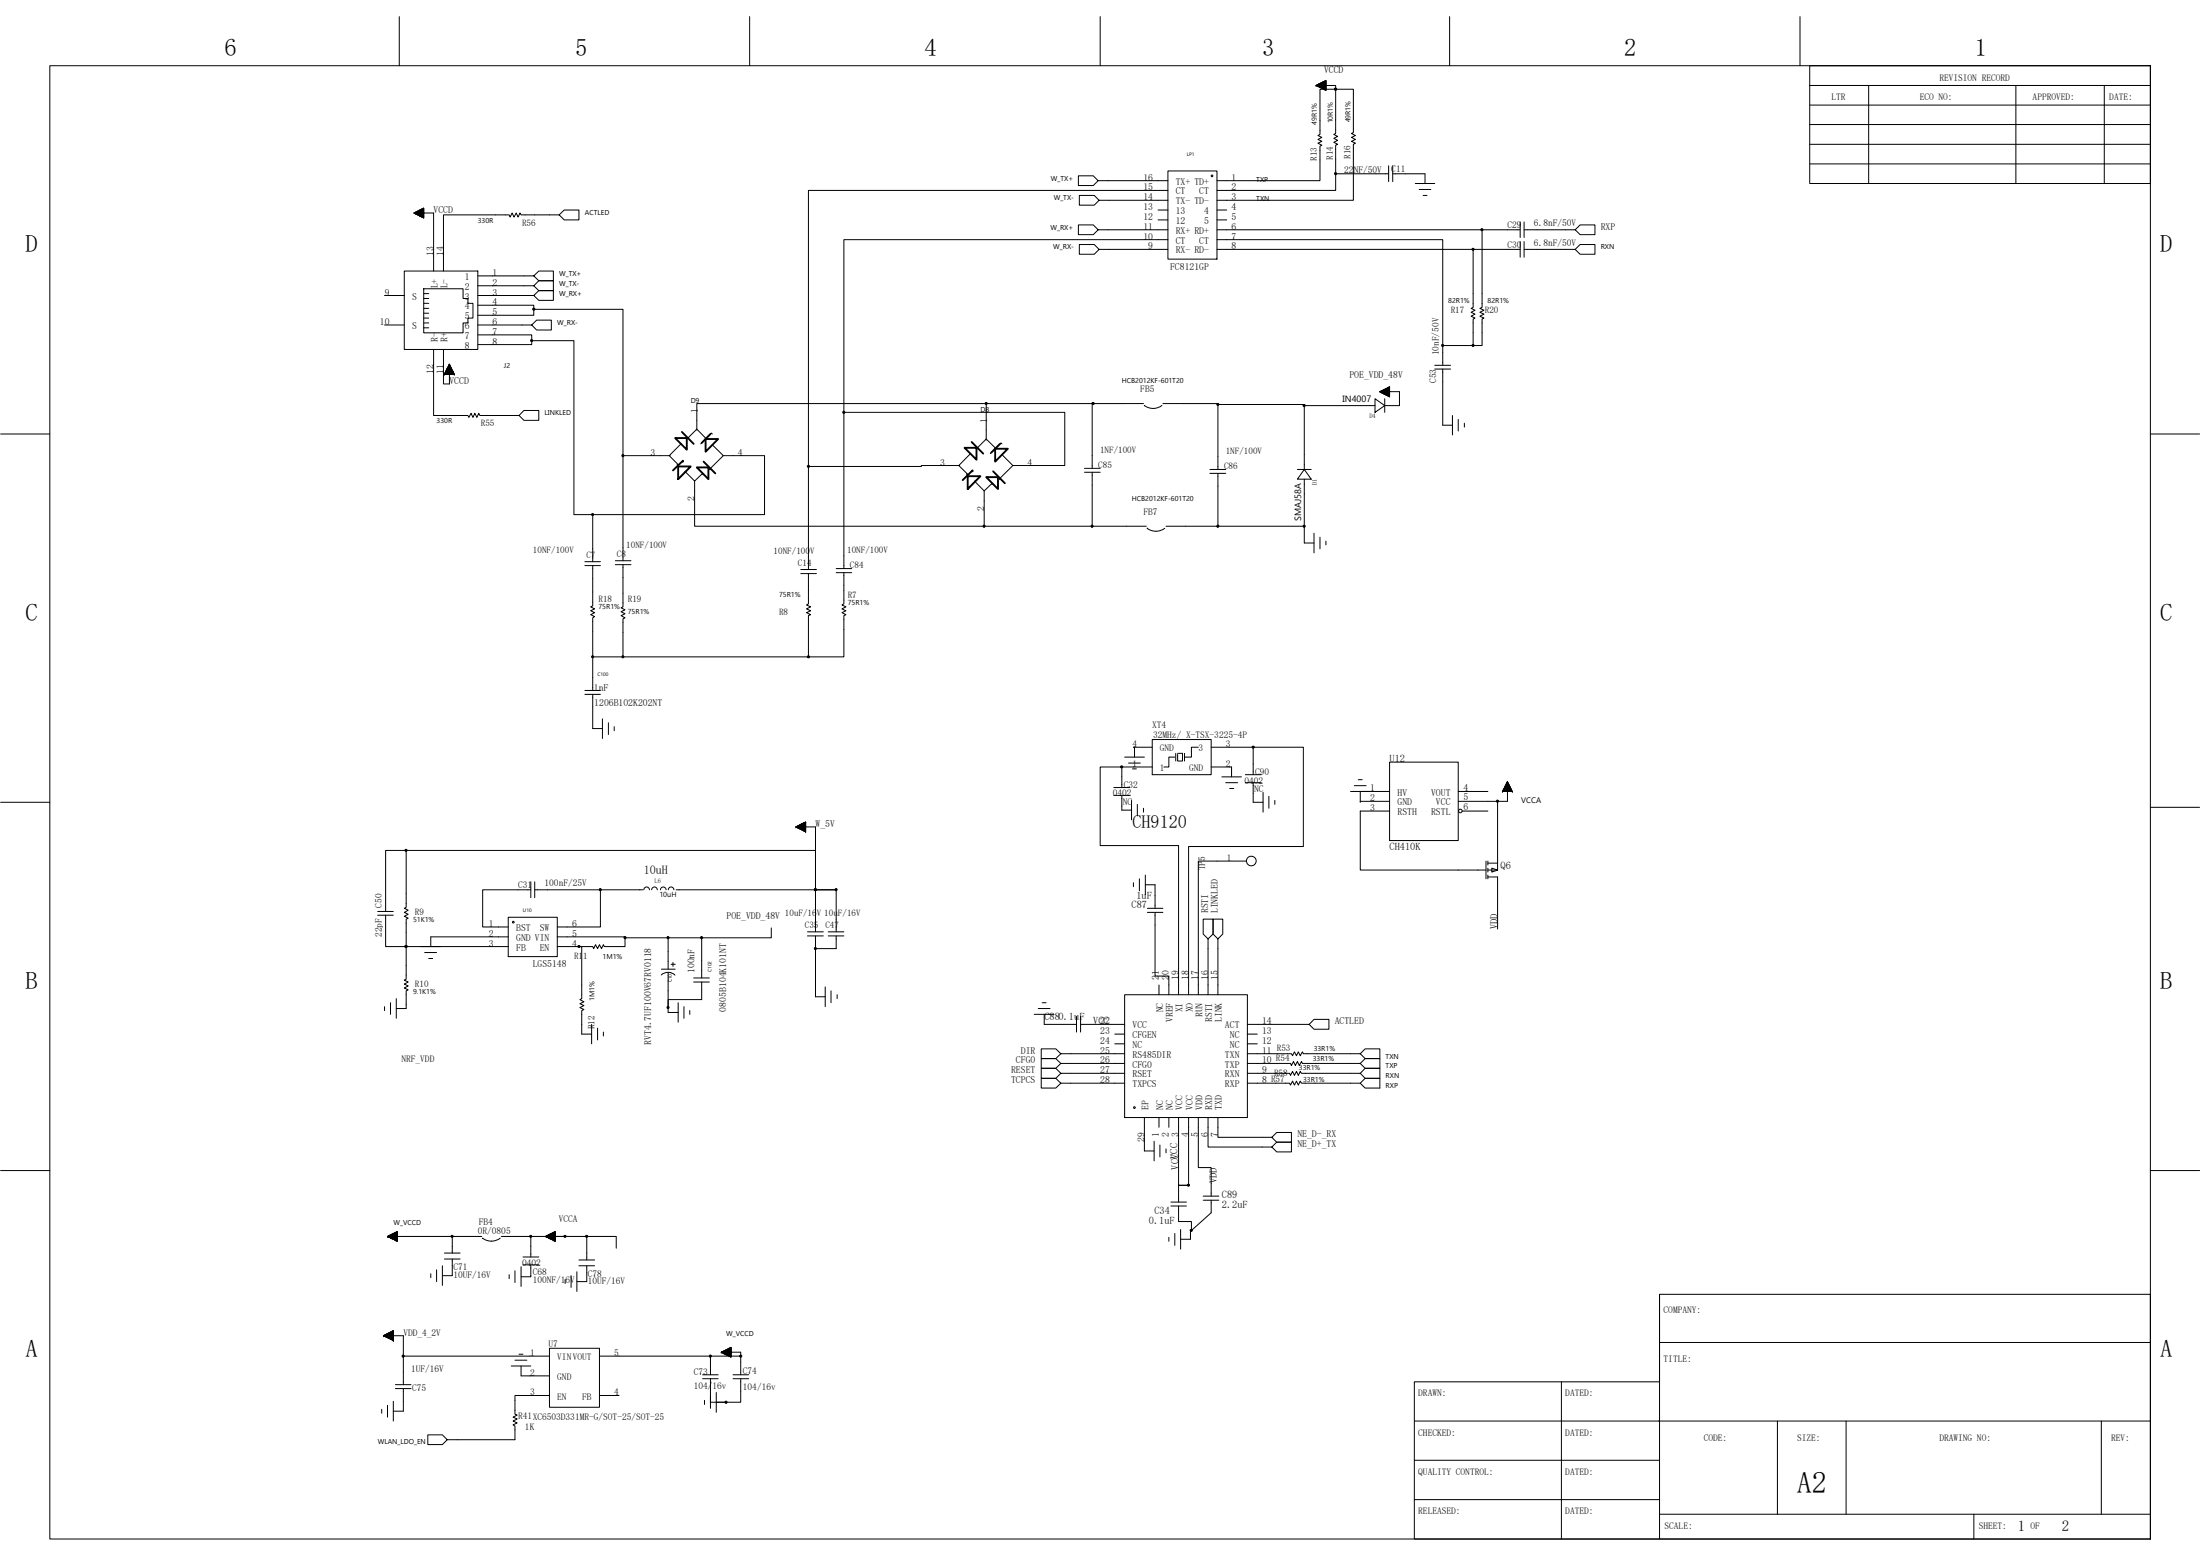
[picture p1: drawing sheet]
<svg xmlns="http://www.w3.org/2000/svg" width="297mm" height="210mm" viewBox="0 0 297 210" stroke-linecap="round" stroke-linejoin="round" font-family="sans-serif">
<g fill="none" stroke="#000" stroke-width=".14">
<path d="M6.7 8.9h283.6v198.8h-283.6zM53.9 2.2v6.7M101.2 2.2v6.7M148.5 2.2v6.7M177.7 11.5l1.3-.6v1.3l-1.3-.7h2.6v6.5l-.2 .1 .5 .3-.5 .3 .5 .2-.5 .3 .5 .3-.3 .1v3.9M177.7 11.5h.1M177.7 11.5h1.3M177.8 11.5v.1M177.8 11.6h1.2M177.8 11.4v.2M177.9 11.4v.3h1.1M178.1 11.3v.4h.9"/>
<path d="M178.2 11.3v.5h.8M178.3 11.2v.6M178.3 11.8h.7M178.4 11.2v.7M178.5 11.1v.8M178.6 11.1v.9M178.6 12h.4M178.7 11v1M178.7 12h.3M178.8 11v1.1M178.8 12.1h.2M178.9 10.9v1.2"/>
<path d="M179 10.9v1.3h-.1M179 10.9v1.3M179 10.9h-.1v1.2M179 11h-.2v1M179 11h-.4v1M179 11.1h-.5v.8h.5M179 11.2h-.6v.7h.6M179 11.2h-.7v.6M179 11.3h-.8v.5M179 11.3h-.9v.4M179 11.3h-1v.4M179 11.4h-1.1v.2"/>
<path d="M179 11.5h-1.2v.1M180.3 12h-2.1v6.1l-.3 .2 .6 .2-.6 .3 .6 .3-.6 .2 .6 .3-.3 .1v4.7h-13.9M180.3 12h2.4v5.9l-.2 .1 .5 .3-.5 .2 .5 .3-.5 .3 .5 .2-.3 .2v7.5h-18.4M180.3 12h.1M195.7 2.2v6.7M243 2.2v6.7M244.3 8.9h46v15.9h-46zM244.3 16.8h46M244.3 11.5h46M244.3 14.2h46M244.3 19.5h46M252.3 11.5v13.3"/>
<path d="M272.2 11.5v13.3M284.1 11.5v13.3M51.9 39.9h2.7M54.6 36.6h9.9v10.6h-9.9zM55.9 28.7v.1h1.3M56 28.7v.1M56 28.9h1.2M56.1 28.7v.2M56.1 28.7h1.1M56.1 28.6v.3M56.2 28.6v.3h1M56.2 28.6h1"/>
<path d="M56.3 28.6v.3M56.3 29h.9M56.3 28.6v.4M56.3 28.6h.9M56.4 28.5v.5M56.4 29h.8M56.5 28.4v.7h.7M56.6 28.4v.7h.6M56.6 28.4h.6M56.7 28.3v.9M56.7 28.3v.9h.5M56.7 28.3h.5"/>
<path d="M56.8 28.3v.9M56.8 28.3v.9h.4M56.9 28.3h.3M56.9 28.2v1.1M57 28.2v1.1M57 28.2v1.1h.2M57.1 28.2h.1M57.1 28.2v1.2M57.1 28.1l.1 1.3M57.2 28.1h.1M57.2 28.1v1.3M57.2 28.7h-1.3l1.3-.6v1.3l-1.3-.7h2.6v7.9"/>
<path d="M57.2 28.7h-1.2v.1M57.2 28.5h-.8v.5M57.2 28.4h-.7l.1 .7M57.2 28.2h-.3v1.1h.3M57.2 39.6h.7M57.2 39h5.3v1.3h.7v.6h.7v2h-.7v.7h-.7v1.3h-5.3zM64.5 37.2h7.6l.6 .7h2v-1.3h-2l-.6 .6M64.5 38.6h7.6l.6 .6h2v-1.3h-2l-.6 .7M64.5 39.9h7.6l.6 .6h2v-1.3h-2l-.6 .7M75.5 29l.7-.7h2v1.4h-2l-.7-.7h-5.1l-.2-.3-.2 .6-.3-.6-.3 .6-.3-.6-.2 .6-.2-.3h-8.8v7.6M156.4 28.3h1.3M156.4 29.7h1.3"/>
<path d="M157.7 23.1h6.6v11.9h-6.6zM157.7 24.4h-9.4l-.7 .6h-2v-1.3h2l.7 .7M157.7 27h-9.3l-.7 .7h-2v-1.3h2l.7 .6M157.7 31h-9.4l-.7 .7h-2v-1.3h2l.7 .6M157.7 33.7h-9.3l-.7 .6h-2v-1.3h2l.7 .7M157.7 25.7h-48.5v37.2M157.7 32.3h-43.8v23.3M163.6 23.7h.1v.1h-.1zM164.3 32.3h30.5v14.3M164.3 28.3h1.3M164.3 29.7h1.3M164.3 33.7h34.6"/>
<path d="M187.5 23.5h-7.2v2.2h-16M187.5 22.4v2.1M188 22.4v2.1M188 23.5h4.4v1.3M191.1 24.8h2.6M191.6 25.6h1.6M192.1 26.4h.6M200.1 31v10.5l-.3 .1 .6 .3-.6 .2 .6 .3-.6 .3 .6 .2-.3 .2v3.5h-5.3M205.2 33.7h-6.3v7.8l-.3 .1 .6 .3-.6 .2 .6 .3-.6 .3 .6 .2-.3 .2v3.5M205.2 31h-40.9M205.2 30v2M205.2 32.6v2.1"/>
<path d="M205.8 30v2M205.8 32.6v2.1M205.8 31h6.9l.6 .7h2v-1.3h-2l-.6 .6M205.8 33.7h6.9l.6 .6h2v-1.3h-2l-.6 .7M244.3 22.1h46M.1 58.6h6.6M51.9 43.9h2.7M57.2 43.6h.7M57.2 44.2h.7M57.2 40.3h.7M57.2 40.9h.7M57.2 41.6h.7"/>
<path d="M57.2 42.3h.7M57.2 42.9h.7M58.5 47.2v8.9h4.7l.1 .2 .3-.5 .3 .5 .2-.5 .3 .5 .2-.5 .2 .3h5.3l.6 .6h2v-1.3h-2l-.6 .7M59.9 47.2v4.6h.8v-2.7l-.7 1.4M60 50.5h.1M60 50.5h1.3M60 50.4h1.3M60.1 50.5v-.1h1.2v.1M60.1 50.3h1.2M60.1 50.5v-.2h1.1v.2M60.1 50.2h1.1M60.2 50.5v-.3h1v.3"/>
<path d="M60.2 50.1h.9M60.2 50v.5M60.2 50.1h.9v.4M60.2 50h.9M60.3 49.9v.6M60.3 50h.8v.5M60.3 49.9h.7M60.3 49.8v.7M60.3 49.9h.7v.6M60.3 49.8h.7M60.4 49.7v.8M60.4 49.7h.6v.8"/>
<path d="M60.4 49.7h.5M60.4 49.6v.9M60.4 49.6h.5v.9M60.4 49.6h.5M60.5 49.5v1M60.5 49.5h.4v1M60.5 49.5h.3M60.6 49.4v1.1M60.6 49.4h.2v1.1M60.6 49.4h.2M60.6 49.3v1.2M60.6 49.3h.1v1.2"/>
<path d="M60.6 49.3h.1M60.6 49.1v1.4M60.6 49.2l.1 1.3M60.7 49.1h.1M60.7 49.1l.6 1.4h-1.3M61.3 50.5h.1M64.5 43.9h7.3l.7 .6h1.9v-1.3h-1.9l-.7 .7M64.5 41.2h7.6v.5M64.5 45.2h7.3v.8M71.8 46v.5h-7.3M71.8 46h5.7v23.4h2.5M72.1 41.7v.8h-7.6"/>
<path d="M72.1 41.7h12v19.8M91.9 59.9l-1.5 1.6 1.2 1.2h-.2M92.9 59.1l1.2-1.2 1.2 1.2M96.2 58.6l-.1-.2-1.5 1.5M113.9 55.6v21.1M113.9 55.6h29.9v7.2h-7M133.2 54.5h-39.1v3.5M133.2 54.5v4.9M135.3 59.9l-.2-.1-1.4 1.4M147.6 54.5v-.2h-.1v8.9M154.4 54.5h-21.2M156.9 54.7a1.98 1.98 0 0 1-2.4 0"/>
<path d="M157 54.5h7.4v.1M164.4 54.6h11.7v.1M164.4 54.6v8.8M176.1 54.7v8.7M185.6 54.7h-9.5M185.6 53.8l1.4 .9-1.4 .9zM186.3 52.8v.1M186.3 52.9h1.3M186.4 52.8v.1M186.4 52.8h1.2M186.4 52.8v.2M186.5 52.8v.2h1.1"/>
<path d="M186.5 52.8h1.1M186.5 52.7v.3M186.6 52.7v.3h1M186.6 52.7h1M186.7 52.7v.4M186.7 52.7v.4h.9M186.7 52.7h.9M186.8 52.6v.5M186.8 52.6v.5h.8M186.8 52.6h.8M186.9 52.6v.6M186.9 53.2h.7"/>
<path d="M187 52.5v.7M187 53.8v1.8M187.1 52.5v.8M187.1 52.5v.8h.5M187.2 52.5h.4M187.2 52.4v.9M187.2 52.4v.9h.4M187.3 52.4h.3M187.3 52.4v1M187.3 52.3v1.1h.3M187.4 52.3h.2M187.4 52.3v1.1"/>
<path d="M187.4 52.3v1.1h.2M187.5 52.3h.1M187.5 52.3v1.2M187.6 52.2v1.3M187.6 52.2h.1M187.6 52.2v1.4M187.6 52.5h-.6v.7h.6M187.6 52.6h-.7v.6M187.6 52.9h-1.3l1.3-.7v1.4l-1.3-.7h2.7v1.8h-2M193.7 49.3h2.2M193.7 49.8h2.2M194.8 46.6v2.7"/>
<path d="M194.8 49.8v7.6h1.3M196.1 56.1v2.6M196.9 56.6v1.6M197.7 57.1v.5M290.3 58.6h6.7M79 75.8h2.1M79 76.3h2.1M80 69.4v6.4M80 76.3v5.5l-.2 .1 .5 .3-.5 .2 .5 .3-.5 .3 .5 .2-.3 .2v5.2M83.1 75.7h2.1M83.1 76.2h2.1M84.1 61.5v14.2"/>
<path d="M84.1 76.2v5.7l-.2 .1 .5 .3-.5 .2 .5 .3-.5 .3 .5 .3-.3 .1v5.1h25.1M90.5 61.5h-6.4M92.5 63.6l1.3 1.3 1.1-1v.1M93.1 63.1l-1.4 1.4M93.8 64.9v6.1h39.1M96.2 60l1.5 1.5-1.9 1.9h.1M97 65.1h.1M97.7 61.5h5.5v7.9h-23.2M108.1 76.9h2.1M108.1 77.4h2.1M109.2 62.9v14M112.9 76.7h2.1"/>
<path d="M112.9 77.3h2.1M113.9 77.3v4.2l-.2 .1 .5 .3-.5 .3 .5 .2-.5 .3 .5 .3-.3 .1v5.5h-4.7v-5.5l.2-.1-.5-.3 .5-.3-.5-.2 .5-.3-.5-.3 .3-.1v-4.1M129.6 62.8h-5.2v.1h-15.2M131 61.2l-1.5 1.6 1.2 1.2h-.2M131.6 64.9l1.3 1.4 1.1-1.1v.1M132.2 64.4l-1.4 1.5M132.9 66.3v4.7M134.4 60.4l-1.2-1.2-1.2 1.2M135.3 61.3l1.5 1.5-1.9 1.9h.1M136.1 66.4h.1M146.4 63.2h2.1M146.4 63.7h2.1"/>
<path d="M147.5 63.7v7.3h-14.6M154.8 71h-7.3M154.9 71.3a1.98 1.98 0 0 0 2.4 0M157.4 71h18.7M163.4 63.9h2.1M163.4 63.4h2.1M164.4 63.9v7.1M175.2 63.4h1.8M176.1 64.7v8.6h1.3M176.1 63.4l.9 1.3h-1.8zM177.4 72v2.6M178.2 72.5v1.6"/>
<path d="M179 73v.5M79 93.7h2.1M79 93.2h2.1M80 93.7v4.6h1.3M81.3 97v2.7M82.1 97.5v1.6M82.9 98.1v.5M84.1 88.6h-4.1v4.6M155.6 99.8h7.9v4.7h-7.9zM.1 108.3h6.6M54.8 114.8h55.3v5.3M71.7 119v2.1"/>
<path d="M72.2 119v2.1M107.5 111.6h.1M107.5 111.6l1.3-.7v1.3l-1.3-.6h2.6v8.5h2.8v5.7M107.5 111.6h1.3M107.6 111.5v.1M107.6 111.7h1.2M107.7 111.5v.2M107.7 111.7h1.1M107.8 111.4v.3M107.8 111.8h1M107.9 111.4v.4M107.9 111.8h.9"/>
<path d="M108 111.3v.5M108 111.9h.8M108.1 111.3v.6M108.1 111.9h.7M108.2 111.2v.8M108.2 112h.6M108.3 111.1v.9M108.3 112h.5M108.4 111.1v1M108.4 112.1h.4M108.5 111.1v1M108.5 112.1h.3"/>
<path d="M108.6 111v1.2M108.6 112.2h.2M108.7 111v1.2M108.8 110.9v1.3M108.8 110.9h.1M108.8 111h-.1v1.2M108.8 111h-.2v1.1M108.8 112.2h.1M108.8 111.1h-.3v1M108.8 111.1h-.5v.9M108.8 111.2h-.6v.8M108.8 111.2h-.7v.7"/>
<path d="M108.8 111.3h-.7v.6M108.8 111.3h-.9v.5M108.8 111.4h-1v.4M108.8 111.5h-1.1v.2M108.8 111.5h-1.2v.2M108.8 111.6h-1.3M150.4 107.3h2.1M150.4 106.3h2.1M151.5 103.5h4.1M151.5 103.5v2.8M151.5 103.5h-3v10.6h10.6v20.1M151.5 107.3v2h1.3"/>
<path d="M151.8 102.2h2.7M152.4 103h1.6M152.8 108v2.6M152.9 103.8h.5M153 100.8h2.6M153 119.1v.6M153.2 100.8v1.4M153.6 108.5v1.6M153.8 118.6v1.6M154.4 109.1v.5M154.6 118.1v2.6M154.6 119.4h1.4v3.2"/>
<path d="M158.6 102.2h-.8v1.3h-.7M158.7 101.7v1M159 101.7h.7v1h-.7v-.9M159.9 101.7v1M161.8 100.8h-.9v1.4h-1M163.5 103.5h2.8v1.3M165 104.8h2.6M165.5 105.6h1.6M166 106.4h.6M168.1 105.6h2.2M168.1 104.5h2.2M168.3 116.2h-6.5v18"/>
<path d="M169.2 100.8h6.8v13.4h-15.5v20M169.2 100.8v3.7M169.2 100.8h-5.7M169.2 105.6v2.7h1.3M170.5 106.9v2.7M171.3 107.5v1.6M172.1 108v.5M182.9 106h1.5M183.4 105.2h.5M183.7 108.1h.1M183.7 106.8v1.3M183.7 108.1h3.9"/>
<path d="M187.6 109.5h-3.9v7.9h16.9M187.6 106.8h-5.3M187.6 102.8h9.3v10.6h-9.3zM196.9 108.1h4M196.9 106.8h4M197.4 109.5h3.5M200.6 116.2v2.4M200.9 116.2v.5M200.9 117.2v.5M200.9 118.1v.5M200.9 118.3h1.3v7.1M200.9 117.4h1.3"/>
<path d="M200.9 116.5h1.3M201.4 117.2l.8 .2-.8 .3zM202.2 108.1v9.3M202.9 106.8h.1M202.9 106.8h1.3M202.9 106.7h1.2M203 106.6v.2M203 106.6h1.1v.2M203 106.6h1.1M203 106.4v.4M203 106.5h1M203.1 106.4h.9"/>
<path d="M203.1 106.4h.9v.4M203.2 106.3h.7v.5M203.2 106.2h.7M203.2 106v.8M203.2 106.1h.6M203.3 106h.5M203.3 105.9v.9M203.3 106h.5v.8M203.3 105.9h.4M203.3 105.8v1M203.4 105.8h.3M203.4 105.7v1.1"/>
<path d="M203.4 105.7h.3M203.5 105.6v1.2M203.5 105.7h.1v1.1M203.5 105.6h.1M203.5 105.5v1.3M203.5 105.6l.1 1.2M203.5 105.5h.1M203.5 105.5l.7 1.3h-1.3l.6-1.3v2.6h-2.6M203.7 105.7v1.1M203.7 105.9v.9M203.8 106.1v.7M203.9 106.2h-.7v.6"/>
<path d="M203.9 106.2v.6M203.9 106.3h-.7v.5M204 106.4h-.9v.4M204 106.5v.3M204.1 106.7h-1.2v.1M204.1 106.7v.1M204.2 106.8h.1M290.3 108.9h6.7M51 123h2.1M51 123.5h2.1M51.9 135.8v.6M52.1 123v-8.2h2.7v7.6l-.2 .2 .5 .2-.5 .3 .5 .3-.5 .3 .5 .2-.3 .1v3.7h-2.7v-4.2"/>
<path d="M52.7 135.3v1.6M53.5 134.8v2.6M56.8 127.7h2.7M57.3 128.5h1.6M57.9 129.3h.5M68.6 127.7h-13.8v4.4l-.2 .2 .5 .2-.5 .3 .5 .3-.5 .2 .5 .3-.3 .1v2.4h-1.3M68.6 126.4h-10.4v1.3M68.6 123.8h6.6v5.3h-6.6zM69.2 124.4h.2v.1h-.2zM71.7 120.1h-6.5v5h3.4M72.2 120.1h14.6M75.2 126.4h9.2v.2h5.8"/>
<path d="M78.2 127.7h.3v7.1l-.2 .1 .5 .3-.5 .2 .5 .3-.5 .3 .5 .2-.3 .2v3.2h1.4M79.9 138.2v2.7M80.7 138.7v1.6M81.1 120.1v5h-5.9M81.5 139.3v.5M84.4 126.6v1.1h-2.8l-.1-.2-.3 .5-.3-.5-.2 .5-.3-.5-.2 .5-.2-.3h-4.8M86.9 120.1a.38 .38 0 0 1 .4-.4 .38 .38 0 0 1 .4 .4M88 120.1a.38 .38 0 0 1 .4-.4 .38 .38 0 0 1 .3 .4M89.2 120.1a.38 .38 0 0 1 .4-.4 .38 .38 0 0 1 .3 .4M89.3 131.6a1.33 1.33 0 0 1 1.8 0M89.3 130.8h1.9M90.2 131.3v5.3h1.4"/>
<path d="M90.2 126.6v4.2M90.2 120.1a.38 .38 0 0 1 .4-.4 .38 .38 0 0 1 .4 .4M90.6 130.1h.6M90.9 129.9v.5M91.3 120.1h18.8M91.6 135.3v2.6M92.3 135.8v1.6M93.1 136.4v.5M93.7 132.5h2.1M93.7 132h2.1M94.7 126.6v5.4M94.7 132.5v2.4h-4.5v1.1"/>
<path d="M104.1 125.2v1.4h-13.9M109 126.3h2.2M109 125.8h2.2M110.1 126.3v1.7M110.1 128h.1M110.1 120.1h.1M111.4 133.2v2.6M111.8 125.8h2.1M111.8 126.3h2.1M112.2 133.7v1.6M112.9 126.3v1.7h-2.8v6.5h1.3M112.9 120.1h-2.8v5.7"/>
<path d="M113 134.2v.6M139.6 136.9h2.7M140.2 136.1h1.6M140.7 135.3h.5M141 136.9v1.3h4.3M145.3 137.2v2.1M145.9 138.2h5.9M145.9 137.2v2.1M150.5 139.6h1.3M151.8 134.2h16.6v16.6h-16.6zM154.9 123.1h2.1M154.9 122.6h2.1"/>
<path d="M156 123.1v8.6h1.8v2.5M156.5 132.9v1.3M163.1 126.7l-.6-.7v-2h1.3v2l-.7 .7v7.5M164.4 126.7l-.6-.7v-2h1.3v2l-.7 .7v7.5M168.4 138.2h8.4l.6 .7h2v-1.3h-2l-.6 .6M168.4 139.6h1.4M.1 158h6.6M150.5 140.9h1.3M151.8 142.2h-8.6l-.6 .7h-2v-1.4h2l.6 .7M151.8 143.5h-8.6l-.6 .7h-2v-1.3h2l.6 .6M151.8 144.8h-8.6l-.6 .7h-2v-1.3h2l.6 .6M151.8 146.2h-8.6l-.6 .6h-2v-1.3h2l.6 .7"/>
<path d="M153.1 149.4h.1v.1h-.1zM154.5 150.8v4.5h1.3M155.8 154v2.7M156.5 150.8v1.3M156.6 154.5v1.6M157.4 155v.6M157.8 150.8v1.3M159.1 150.8v9.2h1.4M160.5 160h-1.4v2.2M160.5 150.8v9.2M161.8 150.8v6.8h1.7v3.8M163.1 150.8v4h8.6l.7 .6h2v-1.3h-2l-.7 .7"/>
<path d="M164.4 150.8v2.7h7.3l.7 .6h2v-1.3h-2l-.7 .7M168.4 142.2h6l.1 .3 .3-.6 .2 .6 .3-.6 .3 .6 .2-.6 .2 .3h7.7l.6-.7h2v1.4h-2l-.6-.7M168.4 143.5h5.8l.2 .3 .2-.5 .3 .5 .3-.5 .2 .5 .3-.5 .1 .2h7.9l.6-.6h2v1.3h-2l-.6-.7M168.4 144.8h5.7l.1 .3 .3-.5 .3 .5 .2-.5 .3 .5 .3-.5 .1 .2h8l.6-.6h2v1.3h-2l-.6-.7M168.4 146.2h5.7l.1 .2 .3-.5 .3 .5 .2-.5 .3 .5 .3-.5 .1 .3h8l.6-.7h2v1.3h-2l-.6-.6M168.4 140.9h1.4M290.3 158h6.7M52.3 166.9h1.3M52.3 166.9h.1M52.3 180v.5h.8M52.4 166.9h1.2M52.4 166.8v.1"/>
<path d="M52.4 179.9v.7M52.5 166.8v.2h1.1M52.5 179.9v.7M52.6 167h1M52.6 166.7v.3M52.6 179.8v.9M52.7 167.1h.9M52.7 166.7v.3M52.7 179.8v.9M52.8 166.6v.5M52.8 167.1h.8M52.8 179.7v1.1"/>
<path d="M52.9 166.6v.5M52.9 167.2h.7M53 179.7v1.1M53 166.5v.7M53 167.2h.6M53.1 179.6v1.3M53.1 166.5v.7M53.1 179.9h-.7v.6M53.1 179.9h-.6v.7h.6M53.1 179.8h-.5v.8M53.1 179.8h-.4v.9h.4M53.1 179.7h-.3v1"/>
<path d="M53.1 179.7h-.2v1.1M53.1 179.6h-.1v1.2M53.1 179.6h.1M53.2 166.4v.9M53.3 166.3v1M53.4 166.3v1.1M53.5 167.4h.1M53.5 166.2v1.3M53.6 167.5h.1M53.6 167.5v-1.3v1.3M53.6 166.8h-1.2v.1M53.6 166.7h-1.1v.3"/>
<path d="M53.6 166.7h-1v.3M53.6 166.6h-.9v.5M53.6 166.6h-.8v.5M53.6 166.5h-.6v.7M53.6 166.5h-.5v.7M53.6 166.4h-.5v.9h.5M53.6 166.4h-.3v.9h.3M53.6 166.3h-.2v1.1h.2M53.6 166.3h-.1v1.1M58.2 171.9v.5M58.9 171.4v1.6M59.7 170.8v2.7"/>
<path d="M60 169.1h2.1M60 169.9h2.1M61.1 166.9h-8.8l1.3 .6v-1.3l-1.3 .7M61.1 169.9v2.2h-1.4M65 166.9h-3.9v2.2M65.2 167.1h-.1a1.98 1.98 0 0 0 2.4 0M67.7 166.9h4v2.7M68.7 172v.6M69.5 171.5v1.6M70.4 170.9v2.7M70.6 170.7h2.1M70.6 169.6h2.1"/>
<path d="M71.7 166.9h4.6M71.7 170.7v1.6h-1.3M73.7 166.9l1.3-.7v1.3l-1.3-.6h2.6M73.7 166.8v.1M73.7 166.9h1.3M73.8 166.8h1.2M73.8 166.8v.1M73.8 166.7v.3h1.2M73.8 166.7h1.2M73.9 166.7v.3M73.9 167h1.1M74 166.7v.3"/>
<path d="M74 166.7h1M74 167.1h1M74.1 166.6v.5M74.2 166.6l-.1 .5h.9M74.2 166.6h.8M74.2 166.6v.5M74.2 167.2h.8M74.3 166.5v.7M74.3 166.5h.7M74.4 166.5v.7h.6M74.4 166.5h.6M74.4 166.5v.7"/>
<path d="M74.5 166.4v.9h.5M74.5 166.4h.5M74.5 166.4v.9M74.7 166.3v1M74.7 166.3v1.1M74.8 166.3v1.1h.2M74.8 166.3h.2M74.8 166.2v1.3M74.9 166.2l.1 1.3M75 166.6h-.9v.5M75 166.4h-.4v.9h.4M75 166.3h-.3v1.1h.3"/>
<path d="M75 166.2l-.1 1.3M76.3 172.7v.5M76.3 166.9h2.9M77.1 172.1v1.6M77.9 171.6v2.7M78.2 170h2.1M78.2 170.8h2.1M79.2 166.9h4v1.5M79.2 166.9v3.1M79.2 170.8v2.2h-1.3M157.8 167v.5M158.1 162.8h2.1"/>
<path d="M158.1 162.2h2.1M158.6 166.5v1.6M159.1 162.8v2h1.8v1.3M159.4 165.9v2.7M160.9 166.1h-.2v1.1h-1.3M162.5 162h2.1M162.5 161.4h2.1M163.5 162v1.7l-2.6 2.4M224.1 174.7v33M51.5 190.2v.5M51.8 180.3h1.3M51.8 180.3l1.3-.7v1.3l-1.3-.6h2.7v2.7h19.7"/>
<path d="M51.8 180.3h.1M51.9 180.3h1.2M51.9 180.2v.1M52 180.4h1.1M52 180.1v.2M52.1 180.1v.3h1M52.2 180v.5h.9M52.3 189.7v1.5M52.6 180.6h.5M52.8 180.7h.3M52.9 180.8h.2M53 180.8h.1"/>
<path d="M53.1 180.2l-1.3 .1M53.1 180.1h-1.2v.2M53.1 180.1h-1v.3M53.1 180h-.9v.4M53.1 180h-.8v.5M53.1 180.9h.1M53.1 189.1v2.7M53.4 186.9h2.1M53.4 187.4h2.1M54.5 183v3.9M54.5 187.4v3h-1.4M69 184.3h2.7"/>
<path d="M69.5 183.6h1.6M70.1 182.8h.5M70.4 184.3v1.4h3.8M74.2 188.3h-4.7v2.5l.3 .2-.5 .2 .5 .3-.5 .3 .5 .2-.5 .3 .2 .1v1.9h-9.1l-.7 .6h-1.9v-1.3h1.9l.7 .7M74.2 181.9h6.7v8h-6.7zM80.9 183h15M80.9 188.3h2.7M94.9 185.5h2.1M94.9 186.1h2.1M95.1 189v.5M95.9 188.4v1.7M95.9 186.1v3.1h4.1v-3.1"/>
<path d="M96.7 189.2h1.3M96.7 187.9v2.7M97.4 182.5l1.3-.7v1.3l-1.3-.6h2.6v3M97.4 182.5h.1M97.4 182.5h1.3M97.5 182.4v.2h1.2M97.7 182.4v.2M97.7 182.7h1M97.7 182.3v.4M97.7 182.3h1M97.8 182.3v.4M97.8 182.7h.9"/>
<path d="M97.9 182.2v.6h.8M98 182.2v.6M98 182.8h.7M98 189.2h.1M98.1 182.2v.6M98.2 182.1v.8M98.2 182.9h.5M98.3 182.1v.8M98.4 182v1M98.5 181.9v1.1M98.5 183.1h.2M98.6 181.9v1.2"/>
<path d="M98.7 183.1v-1.3v1.3h-.1M98.7 181.9h-.2v1.2M98.7 181.9h-.3v1.1h.3M98.7 182h-.4v1h.4M98.7 182.1h-.5v.8M98.7 182.1h-.6v.8h.6M98.7 182.2h-.7v.6M98.7 182.2h-.8v.6M98.7 182.3h-.9v.4M98.7 182.4h-1.1v.2M98.7 182.4h-1.2v.1M99 185.5h2.1"/>
<path d="M99 186.1h2.1M100 183h-4.1v2.5M191 186.5h33.1v-11.8h66.2v33h-99.3zM191 197.1h33.1M191 191.8h99.3M210.8 186.5v21.2M224.1 181.2h66.2M240 191.8v12.5M249.3 191.8v12.5M283.7 191.8v12.5M191 202.4h33.1M224.1 204.3h66.2"/>
<path d="M266.5 204.3v3.4"/>
<circle cx="169" cy="116.2" r=".65"/>
<circle cx="197.2" cy="109.4" r=".24"/>
</g>
<g fill="none" stroke="#000" stroke-width=".25">
<path d="M92.1 58.3l1.6 1.6M92.7 59.1v1.6l-1.5-1.6h1.7M95.3 59.2h1.7l-1.7 1.8zM95.9 58.6l-1.2 1.2M131.2 59.6l1.6 1.6M135 59.9l-1.2 1.2M91.6 62.9h1.7l-1.7 1.8zM92.2 62.3v-.1l-1.3 1.3M95 62.3l1.6 1.6M95.5 63.1h-1.4l1.5 1.6v-1.5M130.7 64.3h1.7l-1.7 1.7zM131.3 63.6v-.1l-1.3 1.3"/>
<path d="M131.8 60.4v1.6l-1.6-1.6h1.8M134.1 63.6l1.6 1.6M134.4 60.6h1.7l-1.7 1.7zM134.6 64.4h-1.4l1.5 1.6v-1.5"/>
</g>
<g fill="#000" stroke="#000" stroke-width=".14">
<path d="M180.2 11.9h.2v.2h-.2z" fill-rule="evenodd"/>
<path d="M180.2 11.9h.2v.2h-.2z" fill-rule="evenodd"/>
<path d="M180.2 23.3h.2v.2h-.2z" fill-rule="evenodd"/>
<path d="M198.8 33.5h.2v.2h-.2z" fill-rule="evenodd"/>
<path d="M200 30.9h.2v.2h-.2z" fill-rule="evenodd"/>
<path d="M71.7 45.9h.2v.2h-.2z" fill-rule="evenodd"/>
<path d="M113.8 55.5h.2v.2h-.2z" fill-rule="evenodd"/>
<path d="M133.1 54.3h.2v.2h-.2z" fill-rule="evenodd"/>
<path d="M147.5 54.3h.2v.2h-.2z" fill-rule="evenodd"/>
<path d="M164.3 54.5h.2v.2h-.2z" fill-rule="evenodd"/>
<path d="M176 54.6h.2v.2h-.2z" fill-rule="evenodd"/>
<path d="M194.7 46.5h.2v.2h-.2z" fill-rule="evenodd"/>
<path d="M198.8 46.5h.2v.2h-.2z" fill-rule="evenodd"/>
<path d="M79.9 69.3h.2v.2h-.2z" fill-rule="evenodd"/>
<path d="M84 61.4h.2v.2h-.2z" fill-rule="evenodd"/>
<path d="M109 62.8h.3v.2h-.3z" fill-rule="evenodd"/>
<path d="M132.8 70.9h.2v.2h-.2z" fill-rule="evenodd"/>
<path d="M147.3 70.9h.2v.2h-.2z" fill-rule="evenodd"/>
<path d="M164.3 70.9h.2v.2h-.2z" fill-rule="evenodd"/>
<path d="M79.9 88.5h.2v.2h-.2z" fill-rule="evenodd"/>
<path d="M84 88.5h.2v.2h-.2z" fill-rule="evenodd"/>
<path d="M109 88.5h.3v.2h-.3z" fill-rule="evenodd"/>
<path d="M54.7 114.6h.2v.3h-.2z" fill-rule="evenodd"/>
<path d="M151.3 103.4h.2v.2h-.2z" fill-rule="evenodd"/>
<path d="M169.1 100.7h.2v.2h-.2z" fill-rule="evenodd"/>
<path d="M202.1 108h.2v.2h-.2z" fill-rule="evenodd"/>
<path d="M54.7 127.6h.2v.2h-.2z" fill-rule="evenodd"/>
<path d="M54.7 127.6h.2v.2h-.2z" fill-rule="evenodd"/>
<path d="M78.1 127.6h.2v.2h-.2z" fill-rule="evenodd"/>
<path d="M80.9 120h.2v.2h-.2z" fill-rule="evenodd"/>
<path d="M90.1 126.4h.2v.2h-.2z" fill-rule="evenodd"/>
<path d="M90.1 135.9h.2v.2h-.2z" fill-rule="evenodd"/>
<path d="M94.6 126.4h.2v.2h-.2z" fill-rule="evenodd"/>
<path d="M110 120h.2v.2h-.2z" fill-rule="evenodd"/>
<path d="M110 127.9h.2v.2h-.2z" fill-rule="evenodd"/>
<path d="M110 120h.2v.2h-.2z" fill-rule="evenodd"/>
<path d="M112.8 120h.2v.2h-.2z" fill-rule="evenodd"/>
<path d="M160.4 159.8h.2v.2h-.2z" fill-rule="evenodd"/>
<path d="M60.9 166.7h.2v.2h-.2z" fill-rule="evenodd"/>
<path d="M71.6 166.7h.2v.2h-.2z" fill-rule="evenodd"/>
<path d="M76.2 166.7h.2v.2h-.2z" fill-rule="evenodd"/>
<path d="M79.1 166.7h.2v.2h-.2z" fill-rule="evenodd"/>
<path d="M160.7 165.9h.2v.2h-.2z" fill-rule="evenodd"/>
<path d="M95.8 182.9h.2v.2h-.2z" fill-rule="evenodd"/>
<path d="M97.9 189.1h.2v.2h-.2z" fill-rule="evenodd"/>
<circle cx="72.1" cy="41.7" r=".15"/>
<circle cx="176.1" cy="71" r=".15"/>
<circle cx="84.4" cy="126.5" r=".15"/>
<circle cx="54.4" cy="183" r=".15"/>
<circle cx="100" cy="183" r=".15"/>
</g>
<text font-size="4" x="242.6" y="201.5">A2</text>
<g font-size="3.3">
<text x="30.3" y="7.5">6</text>
<text x="77.6" y="7.5">5</text>
<text x="124.8" y="7.5">4</text>
<text x="170.4" y="7.5">3</text>
<text x="219.3" y="7.5">2</text>
<text x="266.6" y="7.5">1</text>
<text x="3.4" y="34.1">D</text>
<text x="291.7" y="34.1">D</text>
<text x="3.4" y="83.8">C</text>
<text x="291.7" y="83.8">C</text>
<text x="3.4" y="133.5">B</text>
<text x="291.7" y="133.5">B</text>
<text x="3.4" y="183.1">A</text>
<text x="291.7" y="183.1">A</text>
</g>
<text font-size="2.5" x="152.9" y="111.7">CH9120</text>
<g font-size="2">
<text x="272.4" y="206.5">1</text>
<text x="278.4" y="206.5">2</text>
</g>
<text font-size="1.6" x="86.9" y="117.9">10uH</text>
<g font-size="1.4">
<text x="187.6" y="102.8">U12</text>
<text x="187.6" y="114.8">CH410K</text>
<text x="202.6" y="117.3">Q6</text>
<text x="152.8" y="122.6">C87</text>
<text x="153.4" y="121.3">1uF</text>
<text x="202.2" y="125.4" transform="rotate(-90 202.2 125.4)">VDD</text>
<text x="141" y="137.7">C880.1uF</text>
<text x="147.6" y="138.2">VCC</text>
<text x="159" y="156.4" transform="rotate(-90 159 156.4)">VCC 3</text>
<text x="159.1" y="157.8" transform="rotate(-90 159.1 157.8)">VCC</text>
<text x="164.3" y="159.7" transform="rotate(-90 164.3 159.7)">VDD</text>
<text x="165" y="161.7">C89</text>
<text x="155.1" y="165.1">0.1uF</text>
<text x="155.9" y="163.8">C34</text>
<text x="165" y="163">2.2uF</text>
</g>
<g font-size="1.3">
<text x="178.8" y="9.8">VCCD</text>
<text x="261.8" y="10.9">REVISION RECORD</text>
<text x="247.3" y="13.5">LTR</text>
<text x="259.2" y="13.5">ECO NO:</text>
<text x="274.4" y="13.5">APPROVED:</text>
<text x="284.8" y="13.5">DATE:</text>
<text x="181.5" y="23.3">22NF/50V</text>
<text x="187.9" y="23.2">C11</text>
<text x="58.5" y="28.7">VCCD</text>
<text x="154.4" y="24.4">16</text>
<text x="154.4" y="25.7">15</text>
<text x="154.4" y="27">14</text>
<text x="154.4" y="28.3">13</text>
<text x="154.4" y="29.7">12</text>
<text x="158.7" y="24.9">TX+ TD+</text>
<text x="158.7" y="26.2">CT</text>
<text x="158.7" y="27.6">TX- TD-</text>
<text x="158.7" y="28.9">13</text>
<text x="161.9" y="26.2">CT</text>
<text x="162.6" y="28.9">4</text>
<text x="166.3" y="29.7">5</text>
<text x="166.3" y="28.3">4</text>
<text x="166.3" y="27">3</text>
<text x="166.3" y="25.7">2</text>
<text x="166.3" y="24.4">1</text>
<text x="58.5" y="34.6" transform="rotate(-90 58.5 34.6)">13</text>
<text x="59.9" y="34.6" transform="rotate(-90 59.9 34.6)">14</text>
<text x="154.4" y="31">11</text>
<text x="154.4" y="32.3">10</text>
<text x="155" y="33.7">9</text>
<text x="158.7" y="30.2">12</text>
<text x="158.7" y="31.6">RX+ RD+</text>
<text x="158.7" y="32.9">CT</text>
<text x="158.7" y="34.2">RX- RD-</text>
<text x="161.9" y="32.9">CT</text>
<text x="162.6" y="30.2">5</text>
<text x="166.3" y="33.7">8</text>
<text x="166.3" y="32.3">7</text>
<text x="166.3" y="31">6</text>
<text x="203.5" y="30.8">C29</text>
<text x="203.5" y="33.4">C30</text>
<text x="207.1" y="30.5">6.8nF/50V</text>
<text x="207.1" y="33.1">6.8nF/50V</text>
<text x="216.1" y="31">RXP</text>
<text x="51.9" y="39.9">9</text>
<text x="55.6" y="40.4">S</text>
<text x="59.1" y="38.9" transform="rotate(-90 59.1 38.9)">L+</text>
<text x="60.4" y="38.9" transform="rotate(-90 60.4 38.9)">L-</text>
<text x="62.8" y="37.8">1</text>
<text x="62.8" y="39.1">2</text>
<text x="62.8" y="40.4">3</text>
<text x="62.8" y="41.7">4</text>
<text x="66.5" y="37.2">1</text>
<text x="66.5" y="38.6">2</text>
<text x="66.5" y="39.9">3</text>
<text x="66.5" y="41.2">4</text>
<text x="158" y="36.4">FC8121GP</text>
<text x="51.3" y="43.9">10</text>
<text x="55.6" y="44.4">S</text>
<text x="59.1" y="46.1" transform="rotate(-90 59.1 46.1)">R-</text>
<text x="60.4" y="46.1" transform="rotate(-90 60.4 46.1)">R+</text>
<text x="62.8" y="43.1">5</text>
<text x="62.8" y="44.4">6</text>
<text x="62.8" y="45.7">7</text>
<text x="62.8" y="47.1">8</text>
<text x="66.5" y="42.5">5</text>
<text x="66.5" y="43.9">6</text>
<text x="66.5" y="45.2">7</text>
<text x="66.5" y="46.5">8</text>
<text x="194.3" y="48" transform="rotate(-90 194.3 48)">10nF/50V</text>
<text x="58.5" y="50.5" transform="rotate(-90 58.5 50.5)">12</text>
<text x="59.9" y="50.5" transform="rotate(-90 59.9 50.5)">11</text>
<text x="60.7" y="51.8">VCCD</text>
<text x="154" y="52.9">FB5</text>
<text x="182.2" y="51">POE_VDD_48V</text>
<text x="193.9" y="51.7" transform="rotate(-90 193.9 51.7)">C53</text>
<text x="94.2" y="55.8" transform="rotate(-90 94.2 55.8)">1</text>
<text x="133.3" y="57.1" transform="rotate(-90 133.3 57.1)">1</text>
<text x="87.8" y="61.5">3</text>
<text x="99.6" y="61.5">4</text>
<text x="127" y="62.8">3</text>
<text x="138.7" y="62.8">4</text>
<text x="93.8" y="67.6" transform="rotate(-90 93.8 67.6)">2</text>
<text x="132.9" y="68.9" transform="rotate(-90 132.9 68.9)">2</text>
<text x="154.4" y="69.4">FB7</text>
<text x="80.2" y="93.2">1nF</text>
<text x="80.2" y="95.2">1206B102K202NT</text>
<text x="152.9" y="100.8">4</text>
<text x="155.6" y="98.2">XT4</text>
<text x="155.7" y="99.7">32MHz/ X-TSX-3225-4P</text>
<text x="156.6" y="101.4">GND</text>
<text x="161.8" y="101.4">3</text>
<text x="165.5" y="100.8">3</text>
<text x="150.3" y="107.5">0402</text>
<text x="151.7" y="106.3">C32</text>
<text x="152.9" y="103.5">1</text>
<text x="156.6" y="104.1">1</text>
<text x="160.5" y="104.1">GND</text>
<text x="165.5" y="103.5">2</text>
<text x="168" y="105.7">0402</text>
<text x="169.3" y="106.9">NC</text>
<text x="169.5" y="104.5">C90</text>
<text x="185" y="106.8">1</text>
<text x="188.7" y="107.4">HV</text>
<text x="193.2" y="107.4">VOUT</text>
<text x="197.6" y="106.7">4</text>
<text x="110.1" y="111.6">W_5V</text>
<text x="151.6" y="108.7">NC</text>
<text x="185" y="109.5">3</text>
<text x="185" y="108.1">2</text>
<text x="188.7" y="110">RSTH</text>
<text x="188.7" y="108.7">GND</text>
<text x="193.2" y="110">RSTL</text>
<text x="193.9" y="108.7">VCC</text>
<text x="197.6" y="108">5</text>
<text x="197.6" y="109.3">6</text>
<text x="70" y="119.8">C31</text>
<text x="73.5" y="119.6">100nF/25V</text>
<text x="162.7" y="117.5" transform="rotate(-90 162.7 117.5)">TP5</text>
<text x="165.6" y="116.2">1</text>
<text x="51.6" y="122.5" transform="rotate(-90 51.6 122.5)">C50</text>
<text x="66" y="125.1">1</text>
<text x="69.7" y="125.6">BST</text>
<text x="72.9" y="125.6">SW</text>
<text x="77.2" y="125.1">6</text>
<text x="98.1" y="124">POE_VDD_48V</text>
<text x="163.1" y="123.3" transform="rotate(-90 163.1 123.3)">RSTI</text>
<text x="164.4" y="123.3" transform="rotate(-90 164.4 123.3)">LINKLED</text>
<text x="51.6" y="126.4" transform="rotate(-90 51.6 126.4)">22pF</text>
<text x="66" y="126.4">2</text>
<text x="66" y="127.7">3</text>
<text x="69.7" y="127">GND VIN</text>
<text x="69.7" y="128.3">FB</text>
<text x="71.9" y="130.5">LGS5148</text>
<text x="72.9" y="128.3">EN</text>
<text x="77.2" y="127.7">4</text>
<text x="77.2" y="126.4">5</text>
<text x="93.8" y="131.3" transform="rotate(-90 93.8 131.3)">100nF</text>
<text x="98" y="136.5" transform="rotate(-90 98 136.5)">0805B104K101NT</text>
<text x="156.5" y="132.3" transform="rotate(-90 156.5 132.3)">21</text>
<text x="157" y="136.6" transform="rotate(-90 157 136.6)">NC</text>
<text x="157.8" y="132.3" transform="rotate(-90 157.8 132.3)">20</text>
<text x="158.4" y="137.9" transform="rotate(-90 158.4 137.9)">VREF</text>
<text x="159.1" y="132.3" transform="rotate(-90 159.1 132.3)">19</text>
<text x="159.7" y="136.6" transform="rotate(-90 159.7 136.6)">XI</text>
<text x="160.5" y="132.3" transform="rotate(-90 160.5 132.3)">18</text>
<text x="161" y="136.6" transform="rotate(-90 161 136.6)">XO</text>
<text x="161.8" y="132.3" transform="rotate(-90 161.8 132.3)">17</text>
<text x="162.3" y="137.3" transform="rotate(-90 162.3 137.3)">RUN</text>
<text x="163.1" y="132.3" transform="rotate(-90 163.1 132.3)">16</text>
<text x="163.7" y="137.9" transform="rotate(-90 163.7 137.9)">RSTI</text>
<text x="164.4" y="132.3" transform="rotate(-90 164.4 132.3)">15</text>
<text x="165" y="137.9" transform="rotate(-90 165 137.9)">LINK</text>
<text x="54.2" y="143.4">NRF_VDD</text>
<text x="87.9" y="141" transform="rotate(-90 87.9 141)">RVT4.7UF100V67RV0118</text>
<text x="137.2" y="143.5">CFG0</text>
<text x="137.8" y="142.2">DIR</text>
<text x="148.5" y="138.2">22</text>
<text x="148.5" y="139.6">23</text>
<text x="148.5" y="140.9">24</text>
<text x="148.5" y="142.2">25</text>
<text x="148.5" y="143.5">26</text>
<text x="152.9" y="138.8">VCC</text>
<text x="152.9" y="140.1">CFGEN</text>
<text x="152.9" y="141.4">NC</text>
<text x="152.9" y="142.7">RS485DIR</text>
<text x="165.4" y="142.7">TXN</text>
<text x="165.4" y="138.8">ACT</text>
<text x="166" y="141.4">NC</text>
<text x="166" y="140.1">NC</text>
<text x="170.4" y="143.5">10</text>
<text x="170.4" y="142.2">11</text>
<text x="170.4" y="140.9">12</text>
<text x="170.4" y="139.6">13</text>
<text x="170.4" y="138.2">14</text>
<text x="180.2" y="138.2">ACTLED</text>
<text x="136.5" y="144.8">RESET</text>
<text x="136.5" y="146.2">TCPCS</text>
<text x="148.5" y="144.8">27</text>
<text x="148.5" y="146.2">28</text>
<text x="152.9" y="144.1">CFG0</text>
<text x="152.9" y="145.4">RSET</text>
<text x="152.9" y="146.7">TXPCS</text>
<text x="155.1" y="149.8" transform="rotate(-90 155.1 149.8)">EP</text>
<text x="157" y="149.8" transform="rotate(-90 157 149.8)">NC</text>
<text x="158.4" y="149.8" transform="rotate(-90 158.4 149.8)">NC</text>
<text x="159.7" y="149.8" transform="rotate(-90 159.7 149.8)">VCC</text>
<text x="161" y="149.8" transform="rotate(-90 161 149.8)">VCC</text>
<text x="162.3" y="149.8" transform="rotate(-90 162.3 149.8)">VDD</text>
<text x="163.7" y="149.8" transform="rotate(-90 163.7 149.8)">RXD</text>
<text x="165" y="149.8" transform="rotate(-90 165 149.8)">TXD</text>
<text x="165.4" y="146.7">RXP</text>
<text x="165.4" y="145.4">RXN</text>
<text x="165.4" y="144.1">TXP</text>
<text x="170.4" y="146.2">8 R57</text>
<text x="170.4" y="144.8">9</text>
<text x="154.5" y="154.1" transform="rotate(-90 154.5 154.1)">29</text>
<text x="156.5" y="153.5" transform="rotate(-90 156.5 153.5)">1</text>
<text x="157.8" y="153.5" transform="rotate(-90 157.8 153.5)">2</text>
<text x="160.5" y="153.5" transform="rotate(-90 160.5 153.5)">4</text>
<text x="161.8" y="153.5" transform="rotate(-90 161.8 153.5)">5</text>
<text x="163.1" y="153.5" transform="rotate(-90 163.1 153.5)">6</text>
<text x="164.4" y="153.5" transform="rotate(-90 164.4 153.5)">7</text>
<text x="175.2" y="153.5">NE_D-_RX</text>
<text x="175.2" y="154.8">NE_D+_TX</text>
<text x="64.5" y="166.6">0R/0805</text>
<text x="64.6" y="165.3">FB4</text>
<text x="75.4" y="164.8">VCCA</text>
<text x="61.2" y="171.4">C71</text>
<text x="61.2" y="172.4">10UF/16V</text>
<text x="70.5" y="170.8">0402</text>
<text x="71.9" y="172">C68</text>
<text x="71.9" y="173.1">100NF/16V</text>
<text x="79.4" y="172.3">C78</text>
<text x="79.4" y="173.3">10UF/16V</text>
<text x="224.6" y="177.2">COMPANY:</text>
<text x="54.5" y="180.3">VDD_4_2V</text>
<text x="55.5" y="185.1">1UF/16V</text>
<text x="71.6" y="183">1</text>
<text x="71.6" y="185.7">2</text>
<text x="74.1" y="181.8">U7</text>
<text x="75.2" y="183.6">VINVOUT</text>
<text x="82.9" y="183">5</text>
<text x="93.7" y="185.5">C73</text>
<text x="100.3" y="185.4">C74</text>
<text x="224.6" y="183.8">TITLE:</text>
<text x="55.6" y="187.7">C75</text>
<text x="70" y="191.5">R41XC6503D331MR-G/SOT-25/SOT-25</text>
<text x="71.6" y="188.3">3</text>
<text x="75.2" y="186.2">GND</text>
<text x="75.2" y="188.9">EN</text>
<text x="78.6" y="188.9">FB</text>
<text x="82.9" y="188.3">4</text>
<text x="93.7" y="187.4">104/16v</text>
<text x="100.3" y="187.5">104/16v</text>
<text x="191.5" y="188.4">DRAWN:</text>
<text x="211.3" y="188.4">DATED:</text>
<text x="70.9" y="193">1K</text>
<text x="191.5" y="193.8">CHECKED:</text>
<text x="211.3" y="193.8">DATED:</text>
<text x="230" y="194.4">CODE:</text>
<text x="242.7" y="194.4">SIZE:</text>
<text x="261.8" y="194.4">DRAWING NO:</text>
<text x="285" y="194.4">REV:</text>
<text x="191.5" y="199.1">QUALITY CONTROL:</text>
<text x="211.3" y="199.1">DATED:</text>
<text x="191.5" y="204.3">RELEASED:</text>
<text x="211.3" y="204.3">DATED:</text>
<text x="224.7" y="206.3">SCALE:</text>
<text x="267.2" y="206.3">SHEET:</text>
<text x="274.1" y="206.3">OF</text>
</g>
<g font-size="1.2">
<text x="177.8" y="21.7" transform="rotate(-90 177.8 21.7)">R13</text>
<text x="180" y="21.6" transform="rotate(-90 180 21.6)">R14</text>
<text x="182.3" y="21.4" transform="rotate(-90 182.3 21.4)">R16</text>
<text x="70.5" y="30.5">R56</text>
<text x="195.9" y="42.3">R17</text>
<text x="200.5" y="42.3">R20</text>
<text x="64.9" y="57.5">R55</text>
<text x="181.3" y="54.3">IN4007</text>
<text x="148.3" y="63.1">C85</text>
<text x="148.5" y="61.1">1NF/100V</text>
<text x="165.3" y="63.2">C86</text>
<text x="165.5" y="61.2">1NF/100V</text>
<text x="175.7" y="70.3" transform="rotate(-90 175.7 70.3)">SMAJ58A</text>
<text x="72" y="74.6">10NF/100V</text>
<text x="79.2" y="75.3">C7</text>
<text x="83.3" y="75.1">C8</text>
<text x="84.6" y="73.9">10NF/100V</text>
<text x="104.5" y="74.7">10NF/100V</text>
<text x="107.7" y="76.3">C14</text>
<text x="114.4" y="74.6">10NF/100V</text>
<text x="114.8" y="76.6">C84</text>
<text x="80.8" y="81.2">R18</text>
<text x="84.8" y="81.2">R19</text>
<text x="105.2" y="83">R8</text>
<text x="114.5" y="80.7">R7</text>
<text x="56" y="123.5">R9</text>
<text x="106" y="123.6">10uF/16V 10uF/16V</text>
<text x="108.7" y="125.2">C35</text>
<text x="111.4" y="125.2">C47</text>
<text x="77.5" y="129.5">R11</text>
<text x="56" y="133.2">R10</text>
<text x="80.3" y="138.9" transform="rotate(-90 80.3 138.9)">R12</text>
<text x="172.3" y="143.1">R54</text>
<text x="172.4" y="141.8">R53</text>
<text x="172" y="145.2">R58</text>
</g>
<text font-size="1.1" x="205.4" y="108.4">VCCA</text>
<g font-size="1">
<text x="177.8" y="16.8" transform="rotate(-90 177.8 16.8)">49R1%</text>
<text x="180" y="16.6" transform="rotate(-90 180 16.6)">10R1%</text>
<text x="182.3" y="16.5" transform="rotate(-90 182.3 16.5)">49R1%</text>
<text x="79" y="29">ACTLED</text>
<text x="141.9" y="24.4">W_TX+</text>
<text x="142.3" y="27">W_TX-</text>
<text x="169.6" y="24.5">TXP</text>
<text x="169.6" y="27.2">TXN</text>
<text x="64.5" y="30.1">330R</text>
<text x="141.8" y="31">W_RX+</text>
<text x="142.2" y="33.7">W_RX-</text>
<text x="216.1" y="33.7">RXN</text>
<text x="75.5" y="37.2">W_TX+</text>
<text x="75.5" y="38.6">W_TX-</text>
<text x="75.5" y="39.9">W_RX+</text>
<text x="195.5" y="40.9">82R1%</text>
<text x="200.8" y="40.9">82R1%</text>
<text x="75.2" y="43.9">W_RX-</text>
<text x="68" y="49.7">J2</text>
<text x="151.5" y="51.7">HCB2012KF-601T20</text>
<text x="58.9" y="57.1">330R</text>
<text x="73.5" y="56.1">LINKLED</text>
<text x="93.3" y="54.3">D9</text>
<text x="132.4" y="55.6">D8</text>
<text x="152.8" y="67.6">HCB2012KF-601T20</text>
<text x="80.8" y="82.2">75R1%</text>
<text x="84.8" y="82.8">75R1%</text>
<text x="105.2" y="80.6">75R1%</text>
<text x="114.5" y="81.7">75R1%</text>
<text x="55.8" y="124.5">51K1%</text>
<text x="89" y="121">10uH</text>
<text x="81.4" y="129.5">1M1%</text>
<text x="55.8" y="134.1">9.1K1%</text>
<text x="80.3" y="135.1" transform="rotate(-90 80.3 135.1)">1M1%</text>
<text x="177.2" y="143.1">33R1%</text>
<text x="177.4" y="141.8">33R1%</text>
<text x="187.1" y="142.9">TXN</text>
<text x="175.4" y="144.5">33R1%</text>
<text x="175.9" y="146">33R1%</text>
<text x="187.1" y="144.2">TXP</text>
<text x="187.1" y="145.5">RXN</text>
<text x="187.1" y="146.9">RXP</text>
<text x="53.1" y="165.3">W_VCCD</text>
<text x="98.1" y="180.3">W_VCCD</text>
<text x="51" y="194.8">WLAN_LDO_EN</text>
</g>
<g font-size=".9">
<text x="184.9" y="56.4">D4</text>
<text x="177.8" y="65.4" transform="rotate(-90 177.8 65.4)">D1</text>
<text x="88.4" y="119.1">L6</text>
</g>
<g font-size=".7">
<text x="160.2" y="21.1">LP1</text>
<text x="80.7" y="91.3">C100</text>
<text x="70.6" y="123.1">U10</text>
<text x="96.1" y="131.2" transform="rotate(-90 96.1 131.2)">C102</text>
<text x="90.7" y="132.6" transform="rotate(-90 90.7 132.6)">C101</text>
</g>
</svg>
